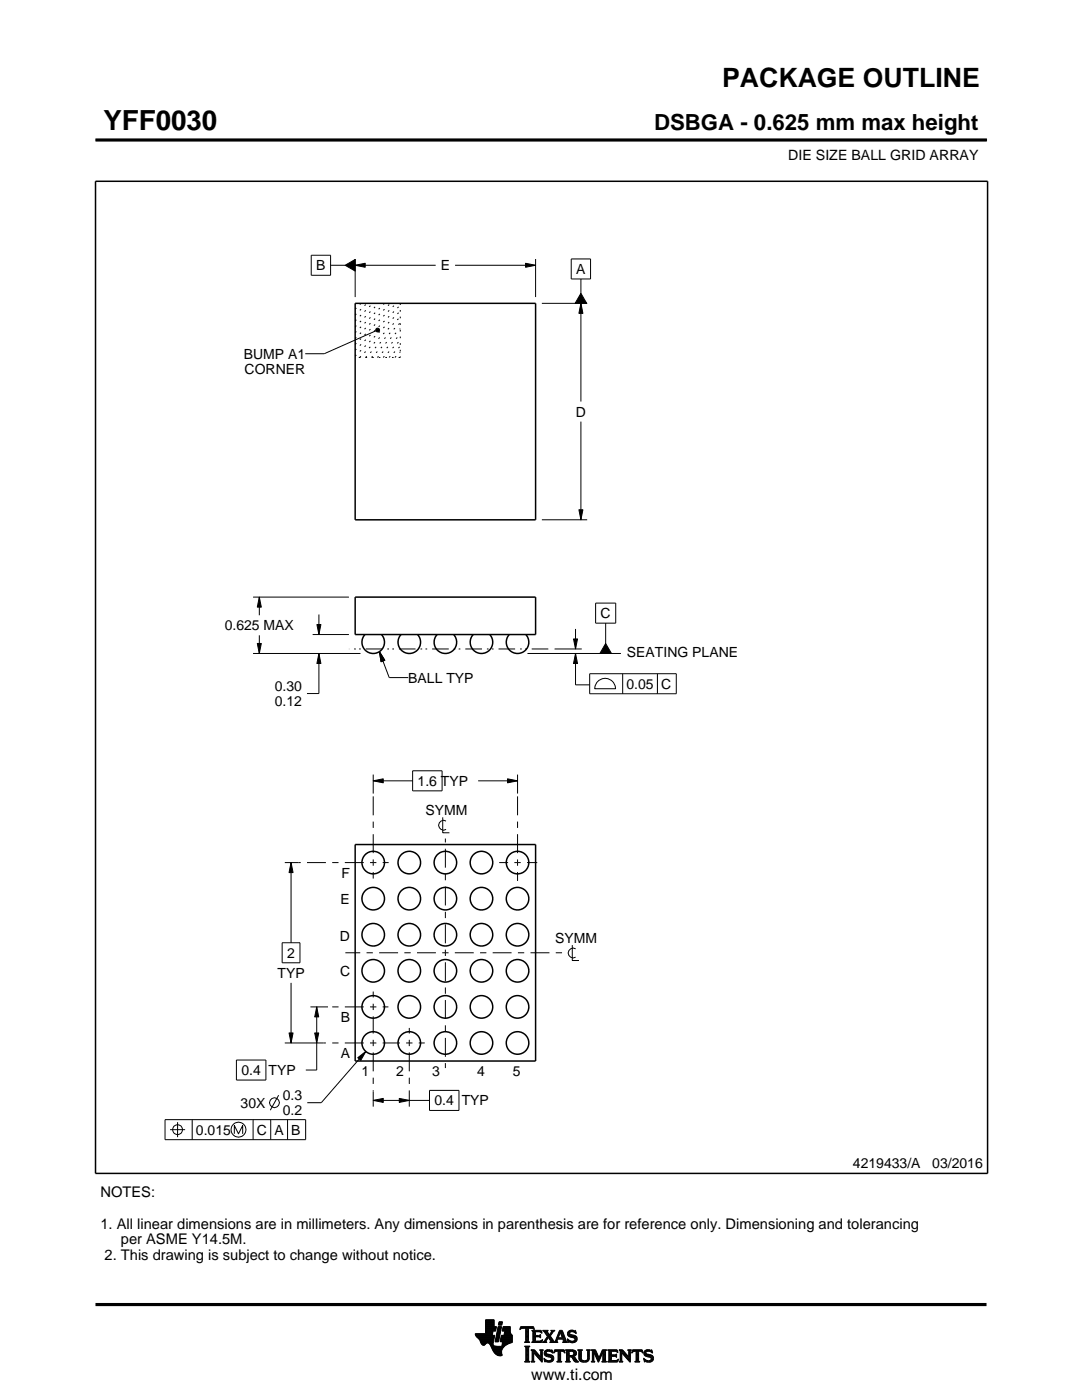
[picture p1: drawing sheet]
<svg xmlns="http://www.w3.org/2000/svg" width="216mm" height="279mm" viewBox="0 0 216 279" stroke-linecap="round" stroke-linejoin="round" font-family="sans-serif">
<g fill="#000">
<path d="M68.9 52.9l2-1.1v2.3zM70.9 52.9l2-.4v.8zM104.9 52.5l2 .4-2 .4zM75 65.7l.3-.2 .3 .1 .2 .3-.2 .3-.3 .1-.3-.3zM115.9 60.5l.4 2h-.8zM115.9 58.5l1.2 2h-2.3zM51.7 119.2l.4 2h-.8zM115.5 101.7h.8l-.4 2zM51.3 128.4h.8l-.4 2zM63.2 124.6h.8l-.4 2zM63.6 130.4l.4 2h-.8zM75.7 130l1.1 1.8-.8 .3z"/>
<path d="M114.4 127.5h.8l-.4 2zM114.8 130.4l.4 2h-.8zM120.9 128.4l1.1 2h-2.3zM74.5 155.8l2-.4v.8zM101.3 155.4l2 .4-2 .4zM58.1 172.1l.4 2h-.8zM57.7 206.1h.8l-.4 2zM62.8 206.1h.8l-.4 2zM63.2 200.9l.4 2h-.8zM71.4 211.1l1.6-1.3-1 1.8zM74.5 219.6l2-.4v.8zM79.7 219.2l2 .4-2 .4z"/>
</g>
<g fill="none" stroke="#000" stroke-width=".2">
<path d="M19.1 27.9h177.7M196.8 27.7v.5M62.1 50.9h3.9v4h-3.9zM66 52.9h2.9M68.9 52.9l2-1.1v2.3zM70.9 52.9l2-.4v.8zM70.9 51.7v7.6M70.9 52.9h16M90.8 52.9h16.1M104.9 52.5l2 .4-2 .4zM106.9 51.7v7.6M114 51.7h3.8v4h-3.8z"/>
<path d="M115.9 55.7v2.8M115.9 58.5l1.2 2h-2.3zM75 66l-10.3 4.6h-3.8M75 65.7l.3-.2 .3 .1 .2 .3-.2 .3-.3 .1-.3-.3zM108.1 60.5h9.1M115.9 60.5l.4 2h-.8zM115.9 60.5v19.6M115.9 84.1v19.6M50.5 119.2h19.1M51.7 119.2l.4 2h-.8zM51.7 119.2v3.6M108.1 103.7h9.1"/>
<path d="M115.5 101.7h.8l-.4 2zM50.5 130.4h21.4M51.3 128.4h.8l-.4 2zM51.7 126.8v3.6M62.4 126.6h7.2M63.2 124.6h.8l-.4 2zM63.6 130.4l.4 2h-.8zM63.6 122.6v4M63.6 130.4v8h-2.3M75.7 130l1.1 1.8-.8 .3zM75.7 130l2 5.2h3.8M105.3 130.4h18.6"/>
<path d="M110.7 129.5h5.4M114.4 127.5h.8l-.4 2zM114.8 130.4l.4 2h-.8zM114.8 130.4v6.3h2.8M114.8 125.5v4M117.7 134.5h17.2v4h-17.2zM118.8 120.4h4.1v4h-4.1zM119.1 136.2a2.08 2.08 0 0 1 2.3-.7 2.08 2.08 0 0 1 1.4 2h-4.1v-.6zM120.9 124.4v4M120.9 128.4l1.1 2h-2.3zM124.2 134.5v4M131.2 134.5v4"/>
<path d="M74.5 155.8l2-.4v.8zM74.5 154.6v3.8M74.5 155.8h7.8M82.3 153.8h5.9v4h-5.9zM95.4 155.8h7.9M101.3 155.4l2 .4-2 .4zM103.3 154.6v3.8M56.8 172.1h2.7M58.1 172.1l.4 2h-.8zM58.1 172.1v16M88.3 163.1v3.1h1.4M89 163.9a.98 .98 0 0 0-1.5 .8 .98 .98 0 0 0 1.5 .8"/>
<path d="M56.3 188.1h3.6v4h-3.6zM58.1 196.1v12M114.2 188.6v3.1h1.3M114.9 189.4a.98 .98 0 0 0-1.5 .8 .98 .98 0 0 0 1.5 .8M47.2 211.5h5.9v4h-5.9zM55.6 218.6l-1.7 3M56.8 208.1h7.6M57.7 206.1h.8l-.4 2zM61.9 200.9h3.5M62.8 206.1h.8l-.4 2zM63.2 200.9l.4 2h-.8zM63.2 200.9v12.6h-2.2"/>
<path d="M71.4 211.1l1.6-1.3-1 1.8zM73 209.8l-8.9 10.3h-2.8M74.5 219.6l2-.4v.8zM74.5 219.6h11.2M74.5 217.8v3.1M79.7 219.2l2 .4-2 .4zM81.7 217.7v3.2M85.7 217.6h5.9v4h-5.9zM32.9 223.4h28.1v4h-28.1zM33.9 225.4h3M35.4 223.9v3M38.3 223.4v4"/>
<path d="M46.8 226.3v-1.7l.8 1.7 .8-1.7v1.7M50.5 223.4v4M54 223.4v4M57.4 223.4v4M94.8 266.2h3.5M94.8 266.3h3.5M94.9 266.4h3.3M94.9 266.5h3.8l-.2 1.2M94.9 266.5h3.8M95 266.6h3.7M95 266.7h3.7M95.1 266.8h3.6"/>
<path d="M95.2 266.9h3.4M95.3 267h3.3M95.4 267.1h3.2M95.5 267.2h3.1M95.6 267.3h3M95.7 267.4h2.8M95.7 267.5h2.8M95.7 267.5l.3 .7 .4 .3 .3-.1 .5-.4 .4 .1 .8 1.5M95.8 267.6h2.7M95.8 267.7h2.7M95.9 267.8h2.6M95.9 267.9h2.5"/>
<path d="M95.9 268h2.5M96 268h1.1M96 268.1h1M96.1 268.2h.8M96.1 268.3h.7M96.2 268.4h.6M96.3 268.4h.4M96.9 266.1h1.4M96.9 266h1.4M96.9 265.9h1.4M96.9 265.8h1.5M96.9 265.7h1.5"/>
<path d="M96.9 264.7l2.2 .1-.2 .9h-.5l-.2 .8M96.9 265.6h2M96.9 265.5h2M96.9 265.4h2M96.9 265.3h2.1M96.9 265.2h2.1M96.9 265.1h2.1M96.9 265h2.1M96.9 264.9h2.1M96.9 264.8h2.2M96.9 264.6h1.7M96.9 264.5h1.7"/>
<path d="M96.9 264.4h1.7M96.9 264.3h1.7M96.9 264.2h1.7M96.9 264.1h1.7M96.9 264h1.7M96.9 263.9h1.7M96.9 263.8h1.7M96.9 263.7h1.7M96.9 263.6h1.7M96.9 263.5h1.7M96.9 263.4h1.7M97.5 268h.9"/>
<path d="M97.6 268.1h.8M97.7 268.2h.7M97.7 268.3h.7M97.8 268.4h.6M97.9 268.5h.6M97.9 268.6h.7M98 268.7h1.1M98 268.8h2.6M98 268.8h2.5M98.1 268.9h2.3M98.1 269h2.3M98.1 269.1h2.2"/>
<path d="M98.2 269.2h2.1M98.2 269.2h2M98.2 269.3h2M98.3 269.4h1.9M98.3 269.5h1.8M98.4 269.6h1.7M98.4 269.6l.6 .7 .7 .3 .5-.1-.1-.7M98.4 268v.4l.3 .2 2 .1M98.5 269.7h1.6M98.5 267.7l-.1 .3M98.5 269.8h1.6M98.6 269.9h1.5"/>
<path d="M98.6 264.8v-1.4h-1.7v2.8h-2.1l.2 .5 .7 .8M98.6 270h1.5M98.7 270h1.4M98.8 270.1h1.3M98.8 267.7h.7M98.8 267.6h.7M98.8 267.5h.7M98.9 270.2h1.2M98.9 267.4h.7M98.9 267.3h.7M98.9 267.2h.7M98.9 267.1h.7"/>
<path d="M98.9 267h.7M98.9 270.3h1.3M99 266.9h.6M99 266.9h.7M99 266.8h.7M99 266.7h.7M99 266.6h.7M99 266.5h.7M99.1 270.4h1.1M99.1 266.4h.7M99.1 266.3h.7M99.1 266.2h.7"/>
<path d="M99.1 266.1h.7M99.1 266h.7M99.2 265.9h.7M99.2 265.8h.7M99.2 270.4h1M99.2 265.7h.7M99.2 265.6h.7M99.2 265.5h.7M99.3 265.4h.6M99.3 265.4h.7M99.3 265.3h.7M99.3 265.2h.7"/>
<path d="M99.3 265.1h.7M99.3 265h.7M99.4 270.5h.8M99.4 264.9h.7M99.4 264.8h.7M99.4 264.8h.7l-.6 3h-.7zM99.4 264.5l.2-.7h.7l-.2 .7h-.7M99.5 264.4h.6M99.5 264.3h.7M99.5 264.2h.7M99.5 264.1h.7M99.5 264h.7"/>
<path d="M99.5 263.9h.7M99.6 263.8h.7M99.8 270.6h.1M99.8 267.7h2.4M99.8 267.6h2.4M99.8 267.5h2.4M99.9 267.4h2.3M99.9 267.3h2.3M99.9 267.2h2.3M99.9 267.1h2.3M99.9 267h2.3M99.9 266.9h2.3"/>
<path d="M100 266.9h2.2M100 266.8h2.2M100 266.7h2.2M100 266.6h2.2M100 266.5h2.2M100.1 268.6h.7M100.2 268.5h.7M100.2 268.4h.8M100.2 268.4h.9M100.2 268.3h1M100.2 268.2h1.2M100.2 265.6h1.6"/>
<path d="M100.2 268.1h1.4M100.2 265.5h1.6M100.2 268h1.6M100.3 265.4h1.5M100.3 268h1.7M100.3 267.9h1.9M100.3 265.3h1.5M100.3 267.8h1.9M100.3 265.2h1.5M100.3 265.1h1.5M100.3 265h1.5M100.4 264.9h1.4"/>
<path d="M100.4 264.8h1.4M100.6 266.5l.1-.8h-.5l.2-.9h1.4l.1 1.1 .3 .6v1.4l-1.3 .6M100.6 266.4h1.5M100.6 266.3h1.4M100.6 266.2h1.4M100.6 266.1h1.3M100.7 266h1.2M100.7 265.9h1.2M100.7 265.8h1.1M100.7 265.7h1.1M100.9 268.5l-.6 .6-.2 .7M102.2 266.5h-2.2l-.2 1.1 .5 .2-.2 .9"/>
<path d="M103.7 265.3h.1M103.8 265.2h.2M103.8 265h2.8M103.8 264.9h2.7M103.9 264.8h2.6M104.7 267.8h1M104.7 271.8h1.1M104.7 268.7h1M104.8 267.7h.7M104.8 271.7h.8M104.9 265.2h.6M104.9 268.9h.6"/>
<path d="M104.9 267.6h.6M104.9 267.5l-.2 .3M104.9 267.5h.6M104.9 267.4h.6M104.9 267.3h.6M104.9 267.2h.6M104.9 267.1h.6M104.9 267h.6M104.9 266.8h.6M104.9 266.7h.6M104.9 266.6h.6M104.9 266.5h.6"/>
<path d="M104.9 266.4h.6M104.9 266.3h.6M104.9 266.2h.6M104.9 266.1h.6M104.9 265.9h.6M104.9 265.8h.6M104.9 265.7h.6M104.9 265.6h.6M104.9 265.5h.6M104.9 265.4h.6M104.9 265.3h.6M104.9 271.5h.6"/>
<path d="M104.9 269h.6M104.9 271.4h.6M104.9 271.4v-2.4l-.2-.4h1.1l-.3 .4v2.4M104.9 271.4l-.2 .4h1.1l-.3-.4M104.9 271.3h.6M104.9 271.2h.6M104.9 271.1h.6M104.9 271h.6M104.9 270.9h.6M104.9 270.8h.6M104.9 270.6h.6M104.9 270.5h.6"/>
<path d="M104.9 270.4h.6M104.9 270.3h.6M104.9 270.2h.6M104.9 270.1h.6M104.9 270h.6M104.9 269.9h.6M104.9 269.8h.6M104.9 269.6h.6M104.9 269.5h.6M104.9 269.4h.6M104.9 269.3h.6M104.9 269.2h.6"/>
<path d="M104.9 269.1h.6M105.5 267.5l.2 .3M105.5 267.5v-2.3l.7-.1 .4 .3-.1-.6h-2.6l-.1 .6 .4-.3 .7 .1v2.3M105.7 267.8h-1M105.9 271.8h.8M105.9 269.4h.8M106.1 269.5h.7M106.1 267.8h2M106.1 271.7h.5M106.2 269.6h.7M106.2 271.5h.3M106.2 265.6h1.8"/>
<path d="M106.2 269.8h.8M106.2 271.4h.3M106.2 271.4l-.3 .4h.8l-.2-.4M106.2 271.3h.3M106.2 271.2h.3M106.2 271.1h.3M106.2 271h.3M106.2 270.9h.3M106.2 270.8h.3M106.2 270.6h.3M106.2 270.5h.3M106.2 270.4h.3"/>
<path d="M106.2 270.3h.3M106.2 270.2h.3M106.2 270.1h.3M106.2 270h1M106.2 269.9h.9M106.2 269.8v1.6M106.2 269.8l-.3-.4h.8l1.2 1.4M106.3 267.7h1.8M106.3 265.7h1.8M106.3 267.6h.6M106.3 265.8h.6M106.3 267.5l-.2 .3"/>
<path d="M106.3 267.5h.5M106.3 267.4h.5M106.3 267.3h.5M106.3 267.2h.5M106.3 267.1h.5M106.3 267h.5M106.3 266.8h.5M106.3 266.7h1.6M106.3 266.6h1.6M106.3 266.5h.5M106.3 266.4h.5M106.3 266.3h.5"/>
<path d="M106.3 266.2h.5M106.3 266.1h.5M106.3 265.9h.5M106.4 265.2h.2M106.5 270h.1M106.5 270v1.4M106.5 270l1.6 1.9M106.5 265.3h.1M106.6 270.1h.7M106.7 270.2h.7M106.8 270.3h.7M106.8 265.9l.2-.1h.6l.6 .2-.2-.5h-1.9l.2 .3v1.7"/>
<path d="M106.8 265.9v.6h.8l.3-.2v.7M106.9 270.4h.7M107 270.5h.7M107.1 270.6h.7M107.2 270.8h1M107.3 270.9h.9M107.4 271h.8M107.5 271.1h.7M107.6 271.2h.6M107.6 266.5h.3M107.7 271.3h.5M107.7 269.4h.7"/>
<path d="M107.7 266.8h.2M107.7 267.6h.5M107.8 266.4h.1M107.8 271.4h.4M107.8 267h.1M107.8 265.8h.3M107.8 269.5h.5M107.9 271.5h.3M107.9 269.6h.3M107.9 267l-.3-.2h-.8l.1 .8h.9l.5-.2M107.9 269.8h.3M107.9 270.6h.3"/>
<path d="M107.9 270.5h.3M107.9 270.4h.3M107.9 270.3h.3M107.9 270.2h.3M107.9 270.1h.3M107.9 270h.3M107.9 269.9h.3M107.9 269.8v1M107.9 269.8l-.2-.4h.7l-.2 .4M108 271.7h.2M108 265.9h.1M108 267.5h.2"/>
<path d="M108.1 271.8h.1M108.1 266.1h.1M108.2 267.4h.1M108.2 269.8l-.1 2.1M108.2 267.8h.9M108.3 267.4l-.2 .5-2-.1M108.3 265.6h1M108.5 267.7h.5M108.5 271.1h.1M108.5 265.7h.7M108.5 271.2h.2M108.6 271.3h.2"/>
<path d="M108.6 270.1l.2 .5 1.1 .3 .1 .3-.1 .3h-.5l-.9-.4M108.6 270.1h.4M108.6 270h.4M108.6 270.2h.6M108.6 267.6h.4M108.6 271.4h.4M108.6 269.9h.4M108.6 270.3h1M108.6 265.8h.7M108.6 271.5h.8M108.6 269.8h.5M108.7 271.7h1.5"/>
<path d="M108.7 270.4h1.3M108.7 267.5h.3M108.7 271.8h.1M108.7 265.9h.6M108.7 269.6h1.5M108.8 267.4h.3M108.8 270.5h1.5M108.8 266.1h.6M108.8 269.5h1.4M108.8 267.3h.4M108.9 266.2h.6M108.9 267.2h.4"/>
<path d="M108.9 266.3h.6M108.9 270.6h1.5M109 267.1h.3M109 270l.1 .2 1.2 .3 .2 .6M109 270l.1-.3h.4l.8 .3-.1-.6-.2 .1-.6-.1-.6 .2-.2 .5M109 266.4h1M109.1 271.8h.9M109.1 269.4h.7M109.1 267h.9M109.1 266.5h.8M109.1 267.8h-.9M109.2 266.8h.8"/>
<path d="M109.2 266.6h.6M109.2 266.7h.7M109.2 266.7l-.6 .9-.4 .2M109.3 270.8h1.1M109.5 267.1h.6M109.6 267.2h.6M109.7 271.5h.7M109.7 267.3h.6M109.7 267.8h1.6M109.7 267.8l.2-.2-.5-.7-.4 .8 .1 .1M109.7 266.3h.4M109.7 267.4h.6"/>
<path d="M109.8 270.9h.7M109.8 266.2h.3M109.8 266.6l.9 1.2 1-2.3h.5l.8 2.1 .3 .2M109.8 267.5h.6M109.9 266.1h.3M109.9 269.8h.4M109.9 267.6h.6M109.9 267.7h.7M109.9 271.4h.5M109.9 265.9h.4M110 271h.5M110 265.6h.7"/>
<path d="M110 265.9l-.4 .5-.4-.6 .2-.3h-1.1l.9 1.2M110 265.9l.1-.2-.2-.2h.8l-.9 1.1M110 271.3h.5M110 265.8h.4M110 271.1h.5M110 271.2h.5M110.1 269.4h.1M110.1 265.7h.4M110.1 269.9h.2M110.2 270h.1M110.5 270h.1M110.5 269.9h.2"/>
<path d="M110.5 271.1l-.2 .5-.8 .3-.6-.2-.2 .1-.2-.7M110.5 269.8h.3M110.6 269.6h2.1M110.6 269.5h2M110.6 269.4h2M110.7 267.7h.5M110.8 267.6h.4M110.9 267.5h.3M110.9 267.4h.3M111 267.3h.3M111 267.2h1.8M111 267.1h1.8"/>
<path d="M111.1 267h.3M111.1 271.8h1M111.1 266.8h.4M111.2 266.7h.3M111.2 267.5l.1-.2h1l.1 .2M111.2 267.5v.3h.1M111.2 266.6h.3M111.3 266.5h.3M111.3 271.7h.6M111.3 266.4h.3M111.3 271.5h.6M111.3 267.8h-1.6"/>
<path d="M111.3 269.8h.6M111.4 266.3h.3M111.4 271.4h.5M111.4 271.4l-.1-1.7h-.4l-.4 .4 .2-.7h1.9l.1 .7-.3-.4h-.5v1.7M111.4 270.1h.5M111.4 270h.5M111.4 269.9h.5M111.4 270.5h.5M111.4 270.4h.5M111.4 270.3h.5M111.4 270.2h.5M111.4 271.1h.5"/>
<path d="M111.4 271h.5M111.4 270.9h.5M111.4 270.8h.5M111.4 270.6h.5M111.4 271.4l-.3 .4h1l-.2-.4M111.4 271.3h.5M111.4 271.2h.5M111.4 266.2h.3M111.4 266.1h.4M111.5 265.9h.9M111.5 265.8h.8M111.6 265.7h.7"/>
<path d="M111.6 265.6h.6M111.8 265.9l.4 1.1h-.8zM111.9 266.1h.5M111.9 266.2h.5M111.9 266.3h.6M112 266.4h.5M112 266.5h.6M112.1 266.6h.5M112.1 266.7h.6M112.1 266.8h.6M112.2 267h.5M112.2 267.8h1.1"/>
<path d="M112.3 267.3h.6M112.3 267.4h.6M112.4 267.5h.6M112.4 267.5v.3h-.2M112.4 269.8h.3M112.4 267.6h.6M112.4 267.7h.7M112.6 269.9h.1M112.6 270h.2M112.8 271.8h1M112.8 269.4h1.6M113 269.5h1.7"/>
<path d="M113 271.7h.7M113 269.6h1.9M113 271.5h.6M113 269.8h.6M113 271.4h.6M113 271.4l-.2 .4h1l-.2-.4M113 271.3h.6M113 271.2h.6M113 271.1h.6M113 271h.6M113 270.9h.6M113 270.8h1.5"/>
<path d="M113 270.6h1.6M113 270.5h1.8M113 270.4h.6M113 270.3h.6M113 270.2h.6M113 270.1h.6M113 270h.6M113 269.9h.6M113 269.8v1.6M113 269.8l-.2-.4h1.5l.6 .2 .1 .5M113.2 267.3h.2M113.2 267.4h.3"/>
<path d="M113.2 266.2l.3 .5 1 .3 .2 .3M113.2 266.2h.5M113.2 266.3h.6M113.2 266.1h.5M113.3 267.5h.3M113.3 267.8h-1.1M113.3 266.4h.9M113.3 265.9h.4M113.3 267.6h.6M113.3 266.5h1.3M113.3 267.7h1.6M113.3 265.8h.5"/>
<path d="M113.3 267.8h.2M113.4 266.6h1.5M113.4 265.7h1.5M113.5 266.7h1.5M113.5 265.6h1.4M113.6 269.9l.1-.2h.5l.3 .4M113.6 269.9v.6M113.7 267.8h1.1M113.8 266.8h1.3M113.8 265.5h.6M114 268h.4M114.1 270.9h.6"/>
<path d="M114.2 271h.6M114.2 271.1h.7M114.3 271.2h.6M114.3 267h.8M114.3 269.8h.7M114.3 270.4h.6M114.4 271.3h.6M114.4 271.3l.4 .5h.7M114.4 271.3l-.3-.4-.5-.1v.6M114.4 270.7h.1M114.4 270.7l1.1 1.1M114.4 271.4h.7"/>
<path d="M114.4 269.9h.6M114.4 270.3h.6M114.5 267.6h.5M114.5 270.2h.5M114.5 270h.5M114.5 265.8h.4M114.5 270.1h.5M114.5 270.1l-.2 .3-.3 .1M114.5 271.5h.7M114.6 271.7h.7M114.6 267.1h.6M114.6 267.5h.5"/>
<path d="M114.7 267.2h.5M114.7 267.4h.5M114.7 265.9h.3M114.7 267.3h.5M114.7 271.8h.8M114.8 266.1h.2M114.9 266.2h.1M114.9 266.2l-.1-.7-.2 .1-.5-.1-.6 .2-.3 .5M114.9 266.2l-.7-.4h-.4l-.1 .2 .1 .3 1.1 .4 .3 .5M115 270.1l-.1 .4-.5 .2M115.2 267.2l-.3 .6-.7 .2-.6-.2-.2 .1-.2-.7 .9 .5 .4-.1 .2-.3M115.3 269.4h.9"/>
<path d="M115.4 269.5h.7M115.5 269.6h.5M115.5 269.8h.5M115.5 269.8v1.4l.4 .5 .6 .2 .7-.1 .3-.3 .1-.5M115.5 271h.5M115.5 270.9h.5M115.5 270.8h.5M115.5 270.6h.5M115.5 270.5h.5M115.5 270.4h.5M115.5 270.3h.5M115.5 270.2h.5"/>
<path d="M115.5 270.1h.5M115.5 270h.5M115.5 269.9h.5M115.5 269.8l-.2-.4h.9l-.2 .4M115.5 271.1h.5M115.5 271.2h.5M115.5 271.3h.6M115.6 271.4h.6M115.7 271.5h.8M115.8 271.7h1.5M116 269.8v1.2M116 271l.2 .4 .5 .2 .4-.2 .2-.4"/>
<path d="M116 271.8h1.1M116.8 271.5h.6M117 269.4h.8M117.1 271.4h.4M117.2 269.5h.5M117.2 271.3h.4M117.2 269.6h.4M117.2 271.2h.4M117.2 271.1h.4M117.3 269.8h.3M117.3 271h.3M117.3 270.9h.3"/>
<path d="M117.3 270.8h.3M117.3 270.6h.3M117.3 270.5h.3M117.3 270.4h.3M117.3 270.3h.3M117.3 270.2h.3M117.3 270.1h.3M117.3 270h.3M117.3 269.9h.3M117.6 269.8l.2-.4h-.8l.2 .3 .1 1.3M117.6 269.8v1.2M118 271.8h.7"/>
<path d="M118 269.4h.8M118.1 269.5h.8M118.1 271.7h.5M118.2 269.6h.7M118.2 271.5h.3M118.2 269.8h.8M118.2 271.4h.3M118.2 269.8l-.2-.4h.8l.7 1.6 .7-1.6h.9l-.3 .4M118.2 271.4l-.2 .4h.7l-.2-.4M118.2 271.3h.3M118.2 271.2h.3M118.2 271.1h.3"/>
<path d="M118.2 271h.3M118.2 270.9h.3M118.2 270.8h.3M118.2 270.6h.3M118.2 270.5h.3M118.2 270.4h.3M118.2 270.3h.3M118.2 270.2h.3M118.2 270.1h.3M118.2 270h.9M118.2 269.9h.8M118.2 269.8v1.6"/>
<path d="M118.6 270.1h.5M118.6 270.2h.6M118.7 270.3h.5M118.7 270.4h.6M118.8 270.5h.5M118.8 270.6h.6M118.9 270.8h.5M118.9 270.9h.6M119 271h.8M119 271.1h.8M119.1 271.2h.6M119.1 271.3h.6"/>
<path d="M119.2 271.4h.4M119.2 271.5h.4M119.3 271.7h.2M119.3 271.8h.2M119.6 270.9h.3M119.6 270.8h.3M119.7 270.6h.3M119.7 270.5h.3M119.8 270.4h.3M119.8 270.3h.3M119.9 270.2h.3M119.9 270.1h.3"/>
<path d="M120 270h.8M120 269.9h.8M120 269.8h.8M120.1 271.8h1M120.1 269.6h.7M120.1 269.5h.8M120.2 269.4h.9M120.2 271.7h.7M120.3 271.5h.5M120.3 271.4h.5M120.3 271.4l-.2 .4h1l-.3-.4M120.3 271.4v-1.5l-.9 2-.9-2v1.5"/>
<path d="M120.3 271.3h.5M120.3 271.2h.5M120.3 271.1h.5M120.3 271h.5M120.3 270.9h.5M120.3 270.8h.5M120.3 270.6h.5M120.3 270.5h.5M120.3 270.4h.5M120.3 270.3h.5M120.3 270.2h.5M120.3 270.1h.5"/>
<path d="M120.8 269.8v1.6M121.2 271.8h2M121.2 269.4h1.9M121.4 269.5h1.8M121.4 271.7h1.9M121.5 269.6h1.7M121.5 271.5h1.8M121.5 269.8h.5M121.5 271.4h.5M121.5 269.8l-.3-.4h1.9l.2 .6M121.5 269.9h.5M121.5 269.8v1.6"/>
<path d="M121.5 270.3h.5M121.5 270.2h.5M121.5 270.1h.5M121.5 270h.5M121.5 270.9h.5M121.5 270.8h.5M121.5 270.6h1.5M121.5 270.5h1.5M121.5 270.4h1.5M121.5 271.3h.5M121.5 271.2h.5M121.5 271.1h.5"/>
<path d="M121.5 271h.5M122.6 270.4l.4-.2v.7l-.2-.2h-.8v.7l.2 .1M122.9 270.8h.1M122.9 270.3h.1M123 269.8h.3M123.1 271.4h.3M123.2 269.9h.1M123.3 270h.1M123.3 270l-.4-.3h-.8l-.1 .7M123.3 271.3h.1M123.4 271.2h.1M123.4 271.2l-.2 .6h-2l.3-.4"/>
<path d="M123.4 271.2l-.3 .3h-.4M123.5 271.8h.8M123.5 269.4h.7M123.6 269.5h.7M123.7 271.7h.5M123.7 269.6h.7M123.7 271.5h.4M123.7 269.8h.8M123.7 271.4h.4M123.7 269.8l-.2-.4h.7l1.2 1.4 .1-1M123.7 271.4l-.2 .4h.8l-.2-.4M123.7 271.3h.4"/>
<path d="M123.7 271.2h.4M123.7 271.1h.4M123.7 271h.4M123.7 270.9h.4M123.7 270.8h.4M123.7 270.6h.4M123.7 270.5h.4M123.7 270.4h.4M123.7 270.3h.4M123.7 270.2h.4M123.7 270.1h.4M123.7 270h1"/>
<path d="M123.7 269.9h.9M123.7 269.8v1.6M124.1 270v1.4M124.1 270h.1M124.2 270.1h.6M124.2 270.2h.7M124.3 270.3h.7M124.4 270.4h.7M124.5 270.5h.7M124.6 270.6h.7M124.7 270.8h1.1M124.8 270.9h1"/>
<path d="M124.9 271h.9M125 271.1h.8M125.1 271.2h.7M125.2 271.3h.6M125.2 269.4h.8M125.3 271.4h.5M125.4 269.5h.5M125.4 271.5h.4M125.4 269.6h.4M125.5 269.8h.3M125.5 269.8l-.3-.4h.8l-.2 .4M125.5 269.9h.3"/>
<path d="M125.5 270.2h.3M125.5 270.1h.3M125.5 270h.3M125.5 270.4h.3M125.5 270.3h.3M125.5 270.6h.3M125.5 270.5h.3M125.5 271.7h.3M125.6 271.8h.2M125.8 269.8v2.1l-1.7-1.9M126 270h.1M126.1 269.9h.1"/>
<path d="M126.1 269.8h.3M126.1 269.6h2.1M126.2 269.5h2M126.2 269.4h2M126.6 271.8h1.1M126.9 271.7h.6M126.9 271.5h.5M126.9 269.8h.5M126.9 271.4h.5M126.9 271.4v-1.7h-.5l-.3 .4 .1-.7h1.9l.2 .7-.4-.4h-.5v1.7M126.9 270.1h.5M126.9 270h.5"/>
<path d="M126.9 269.9h.5M126.9 270.5h.5M126.9 270.4h.5M126.9 270.3h.5M126.9 270.2h.5M126.9 271.1h.5M126.9 271h.5M126.9 270.9h.5M126.9 270.8h.5M126.9 270.6h.5M126.9 271.4l-.3 .4h1.1l-.3-.4M126.9 271.3h.5"/>
<path d="M126.9 271.2h.5M128 269.8h.3M128.1 269.9h.2M128.2 270h.1M128.4 271.1h.1M128.4 271.2h.2M128.5 271.3h.2M128.5 270.1l.1 .4 .5 .3M128.5 270.1h.4M128.5 270h.4M128.5 270.2h.6M128.5 271.4h.4"/>
<path d="M128.5 269.9h.4M128.5 270.3h1M128.5 271.5h.8M128.5 269.8h.5M128.6 271.7h1.5M128.6 270.4h1.3M128.6 271.8h.1M128.6 269.6h1.5M128.7 270.5h1.5M128.7 269.5h1.4M128.8 270.6h1.5M128.9 270l.1 .2 1.2 .3 .2 .6"/>
<path d="M128.9 270l.1-.3h.4l.8 .3-.1-.6-.2 .1-.6-.1-.6 .2-.2 .5M128.9 271.8h1M129 269.4h.7M129.1 270.8l.7 .2 .1 .4-.7 .1-.8-.4M129.2 270.8h1.1M129.6 271.5h.7M129.6 270.9h.8M129.8 269.8h.4M129.8 271.4h.5M129.9 271h.5M129.9 271.3h.5M129.9 271.1h.5"/>
<path d="M129.9 271.2h.5M129.9 269.4h.2M130 269.9h.2M130.1 270h.1M130.4 271.1l-.3 .5-.7 .3-.6-.2-.2 .1-.2-.7"/>
<circle cx="35.4" cy="225.4" r=".99"/>
<circle cx="47.6" cy="225.5" r="1.49"/>
<circle cx="54.7" cy="220.1" r=".98"/>
</g>
<g fill="none" stroke="#000" stroke-width=".3">
<path d="M19.1 36.2h178v198h-178zM70.9 60.5h36v43.2h-36zM70.9 119.2h36v7.4h-36zM72.8 126.6a2.25 2.25 0 0 0 .1 3.2 2.25 2.25 0 0 0 3.1 0 2.25 2.25 0 0 0 .1-3.2M80 126.6a2.25 2.25 0 0 0 .1 3.2 2.25 2.25 0 0 0 3.1 0 2.25 2.25 0 0 0 .1-3.2M87.2 126.6a2.25 2.25 0 0 0 .1 3.2 2.25 2.25 0 0 0 3.1 0 2.25 2.25 0 0 0 .1-3.2M94.4 126.6a2.25 2.25 0 0 0 .1 3.2 2.25 2.25 0 0 0 3.1 0 2.25 2.25 0 0 0 .1-3.2M101.6 126.6a2.25 2.25 0 0 0 .1 3.2 2.25 2.25 0 0 0 3.1 0 2.25 2.25 0 0 0 .1-3.2M70.9 168.5h36v43.2h-36z"/>
<circle cx="74.5" cy="172.1" r="2.25"/>
<circle cx="74.5" cy="179.3" r="2.25"/>
<circle cx="81.7" cy="179.3" r="2.25"/>
<circle cx="81.7" cy="172.1" r="2.25"/>
<circle cx="88.9" cy="179.3" r="2.25"/>
<circle cx="88.9" cy="172.1" r="2.25"/>
<circle cx="96.1" cy="172.1" r="2.25"/>
<circle cx="96.1" cy="179.3" r="2.25"/>
<circle cx="103.3" cy="179.3" r="2.25"/>
<circle cx="103.3" cy="172.1" r="2.25"/>
<circle cx="74.5" cy="193.7" r="2.25"/>
<circle cx="74.5" cy="186.5" r="2.25"/>
<circle cx="81.7" cy="186.5" r="2.25"/>
<circle cx="81.7" cy="193.7" r="2.25"/>
<circle cx="88.9" cy="193.7" r="2.25"/>
<circle cx="88.9" cy="186.5" r="2.25"/>
<circle cx="96.1" cy="186.5" r="2.25"/>
<circle cx="96.1" cy="193.7" r="2.25"/>
<circle cx="103.3" cy="193.7" r="2.25"/>
<circle cx="103.3" cy="186.5" r="2.25"/>
<circle cx="74.5" cy="208.1" r="2.25"/>
<circle cx="74.5" cy="200.9" r="2.25"/>
<circle cx="81.7" cy="208.1" r="2.25"/>
<circle cx="81.7" cy="200.9" r="2.25"/>
<circle cx="88.9" cy="208.1" r="2.25"/>
<circle cx="88.9" cy="200.9" r="2.25"/>
<circle cx="96.1" cy="208.1" r="2.25"/>
<circle cx="96.1" cy="200.9" r="2.25"/>
<circle cx="103.3" cy="200.9" r="2.25"/>
<circle cx="103.3" cy="208.1" r="2.25"/>
</g>
<path d="M19 27.9h177.8M19 260.3h177.8" fill="none" stroke="#000" stroke-width=".63" stroke-linecap="butt"/>
<g fill="none" stroke="#000" stroke-width=".2" stroke-dasharray=".3 1" stroke-linecap="butt">
<path d="M70.9 61.7l1.1-1.2M70.9 62.9l2.3-2.4M70.9 64.1l3.5-3.6M70.9 65.2l4.7-4.7M70.9 66.4l5.8-5.9M70.9 67.6l7-7.1M70.9 68.7l8.2-8.2M70.9 69.9l9-9M70.9 71.1l9-9M71.8 71.3l8.1-8.1M72.9 71.3l7-6.9M74.1 71.3l5.8-5.7"/>
<path d="M75.3 71.3l4.6-4.5M76.5 71.3l3.4-3.4M77.6 71.3l2.3-2.2M78.8 71.3l1.1-1M79.9 60.5v10.8M79.9 71.3h-9"/>
</g>
<path d="M109.4 129.5h-39.8" fill="none" stroke="#000" stroke-width=".2" stroke-dasharray="3.3 1 .3 .7 .3 1" stroke-linecap="butt"/>
<g fill="none" stroke="#000" stroke-width=".2" stroke-dasharray="1.3 1.3 3.8 1.3" stroke-dashoffset=".6" stroke-linecap="butt">
<path d="M74.5 172.1v3.2M74.5 172.1v-13.6M74.5 172.1h-15M74.5 172.1h3M103.3 172.1v3.7M103.3 172.1v-13.7M103.3 172.1h-3.7M103.3 172.1h3.9M88.9 190.1v23.1M88.9 190.1v-22.8M88.9 190.1h-20M88.9 190.1h24.1"/>
<path d="M74.5 208.1h-10M74.5 208.1h2.7M74.5 200.9v5M74.5 208.1v9.7M74.5 208.1v-2.2M74.5 200.9v-3M74.5 200.9h-9M74.5 200.9h3M81.7 208.1h-4.5M81.7 208.1h3M81.7 208.1v9.6M81.7 208.1v-3"/>
</g>
<text font-size="5.5" x="20.6" y="26">YFF0030</text>
<text font-size="5.3" x="144.1" y="17.4">PACKAGE OUTLINE</text>
<text font-size="4.4" x="130.5" y="26">DSBGA - 0.625 mm max height</text>
<text font-size="3.2" x="106" y="275.3">www.ti.com</text>
<g font-size="2.9">
<text x="20" y="238.9">NOTES:</text>
<text x="20" y="245.2">1. All linear dimensions are in millimeters. Any dimensions in parenthesis are for reference only. Dimensioning and tolerancing</text>
<text x="20.9" y="251.5">2. This drawing is subject to change without notice.</text>
<text x="24.1" y="248.3">per ASME Y14.5M.</text>
</g>
<g font-size="2.8">
<text x="157.3" y="32">DIE SIZE BALL GRID ARRAY</text>
<text x="63.1" y="53.9">B</text>
<text x="87.9" y="53.9">E</text>
<text x="115" y="54.7">A</text>
<text x="48.7" y="71.6">BUMP A1</text>
<text x="48.8" y="74.6">CORNER</text>
<text x="114.9" y="83.1">D</text>
<text x="44.8" y="125.8">0.625 MAX</text>
<text x="119.8" y="123.4">C</text>
<text x="125.1" y="131.1">SEATING PLANE</text>
<text x="54.8" y="137.9">0.30</text>
<text x="81.5" y="136.2">BALL TYP</text>
<text x="125" y="137.5">0.05 C</text>
<text x="54.8" y="140.9">0.12</text>
<text x="83.3" y="156.8">1.6 TYP</text>
<text x="84.9" y="162.7">SYMM</text>
<text x="68.1" y="175.2">F</text>
<text x="68" y="180.5">E</text>
<text x="57.3" y="191.1">2</text>
<text x="67.8" y="187.7">D</text>
<text x="110.8" y="188.2">SYMM</text>
<text x="55.4" y="195.1">TYP</text>
<text x="67.9" y="194.7">C</text>
<text x="68" y="203.9">B</text>
<text x="48.2" y="214.5">0.4 TYP</text>
<text x="68" y="211.2">A</text>
<text x="72.1" y="214.7">1</text>
<text x="79.1" y="214.7">2</text>
<text x="86.2" y="214.8">3</text>
<text x="95.2" y="214.7">4</text>
<text x="102.3" y="214.8">5</text>
<text x="48" y="221.1">30X</text>
<text x="56.4" y="219.6">0.3</text>
<text x="86.7" y="220.6">0.4 TYP</text>
<text x="39.1" y="226.4">0.015</text>
<text x="51.3" y="226.4">C A B</text>
<text x="56.4" y="222.6">0.2</text>
<text x="170.2" y="233.2">4219433/A</text>
<text x="186" y="233.2">03/2016</text>
</g>
</svg>
